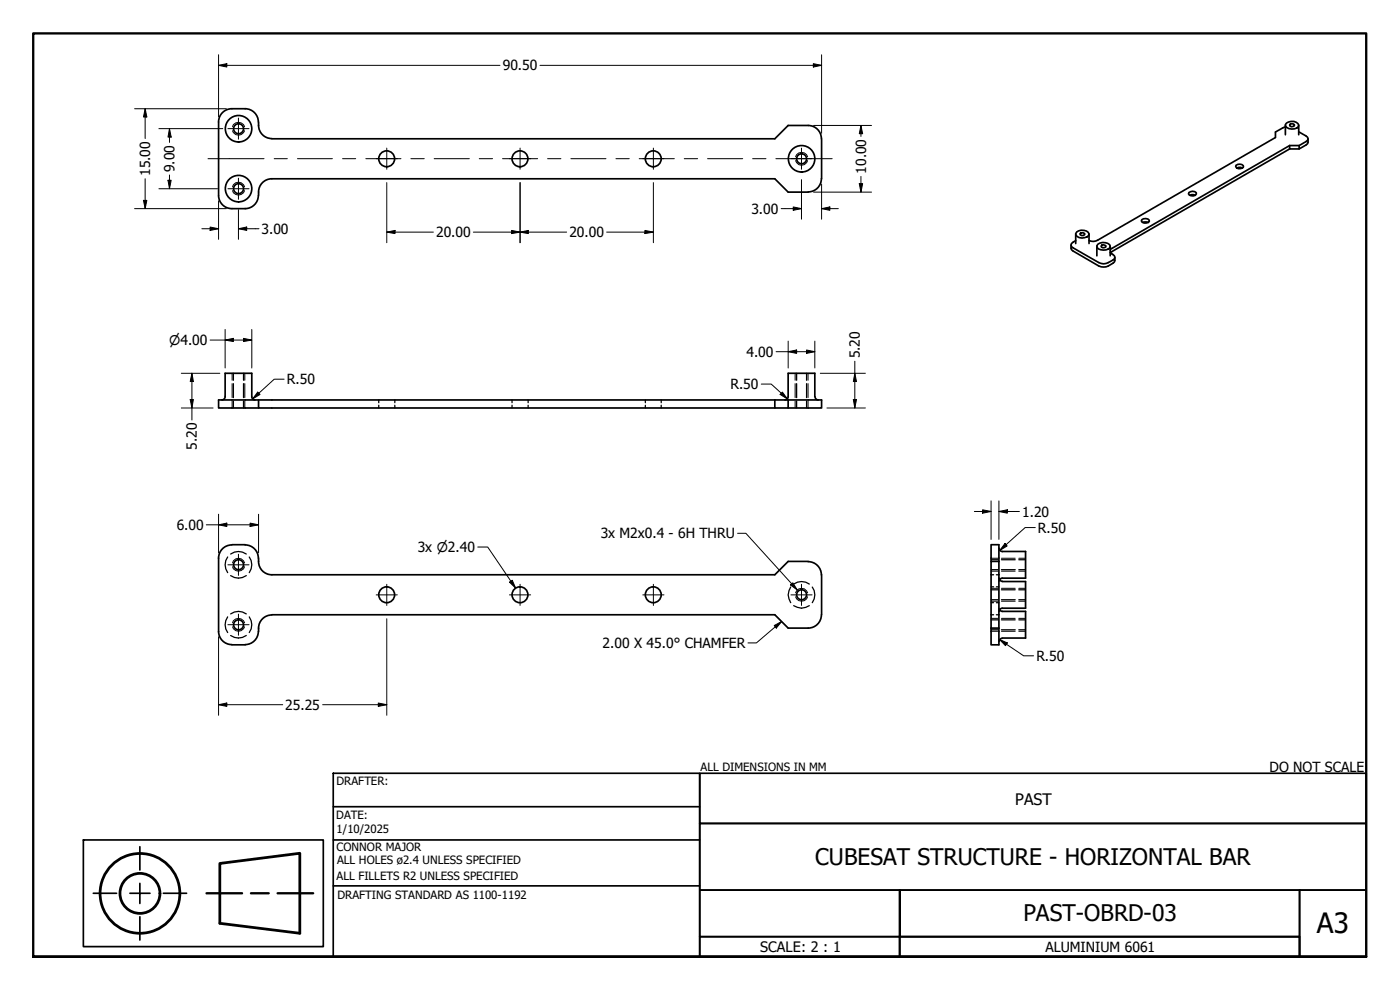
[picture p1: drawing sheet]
<svg xmlns="http://www.w3.org/2000/svg" width="420mm" height="297mm" viewBox="0 0 420 297" stroke-linecap="round" stroke-linejoin="round" font-family="sans-serif">
<!-- layer: Hidden (ANSI) -->
<g fill="none" stroke="#000" stroke-width=".38">
<path d="M70 112v2.1M70 115.1v4.2M73.1 112v2.1M73.1 115.1v4.2M239.1 112v2.1M239.1 115.1v4.2M242.1 112v2.1M242.1 115.1v4.2M70 120.3v2.1M73.1 120.3v2.1M113.7 120v.8M113.7 121.6v.8"/>
<path d="M118.5 120v.8M118.5 121.6v.8M153.7 120v.8M153.7 121.6v.8M158.5 120v.8M158.5 121.6v.8M193.7 120v.8M193.7 121.6v.8M198.4 120v.8M198.4 121.6v.8M239.1 120.3v2.1M242.1 120.3v2.1"/>
<path d="M68.3 167.1a4 4 0 0 0 0 4.7M69.2 172.7a4 4 0 0 0 4.7 0M69.2 166.2a4 4 0 0 1 4.7 0M74.8 167.1a4 4 0 0 1 0 4.7M237.3 176.1a4 4 0 0 0 0 4.7M238.2 175.2a4 4 0 0 1 4.7 0M243.8 176.1a4 4 0 0 1 0 4.7M297.4 172.5h.8M297.4 179.9h2.1M297.4 177h2.1M297.4 170.9h2.1M297.4 167.9h2.1"/>
<path d="M297.4 176.1h.8M299 172.5h.8M299 176.1h.8M299.8 174.3v.2M300 174l-.1 .1M300.5 179.9h4.2M300.5 177h4.2M300.5 170.9h4.2M300.5 167.9h4.2M305.8 179.9h2M305.8 177h2M305.8 170.9h2"/>
<path d="M305.8 167.9h2M68.3 185.1a4 4 0 0 0 0 4.7M69.2 190.7a4 4 0 0 0 4.7 0M69.2 184.2a4 4 0 0 1 4.7 0M74.8 185.1a4 4 0 0 1 0 4.7M238.2 181.7a4 4 0 0 0 4.7 0M297.4 184.5h.8M297.4 189h2.1M297.4 186h2.1M297.4 180.8h.8M299 184.5h.8M299 180.8h.8"/>
<path d="M299.8 182.5v.1M299.9 182.8l.1 .1M300.5 189h4.2M300.5 186h4.2M305.8 189h2M305.8 186h2"/>
</g>
<!-- layer: Hidden Narrow (ANSI) -->
<g fill="none" stroke="#000" stroke-width=".3">
<path d="M69.8 38a1.89 1.89 0 0 1 1.8-1.3 1.89 1.89 0 0 1 1.8 1.3M69.8 39.2a1.89 1.89 0 0 0 1.8 1.4 1.89 1.89 0 0 0 1.8-1.4M69.8 56.1a1.87 1.87 0 0 1 1.8-1.4 1.87 1.87 0 0 1 1.8 1.4M69.8 57.2a1.89 1.89 0 0 0 1.8 1.3 1.89 1.89 0 0 0 1.8-1.3M238.8 47a1.89 1.89 0 0 1 1.8-1.3 1.89 1.89 0 0 1 1.8 1.3M238.8 48.2a1.87 1.87 0 0 0 1.8 1.4 1.87 1.87 0 0 0 1.8-1.4M69.7 112v2.1M69.7 115.1v4.2M73.5 112v2.1M73.5 115.1v4.2M238.6 112v2.1M238.6 115.1v4.2"/>
<path d="M242.5 112v2.1M242.5 115.1v4.2M69.7 120.3v2.1M73.5 120.3v2.1M238.6 120.3v2.1M242.5 120.3v2.1M69.8 168.9a1.87 1.87 0 0 1 1.8-1.4 1.87 1.87 0 0 1 1.8 1.4M69.8 170a1.89 1.89 0 0 0 1.8 1.4 1.89 1.89 0 0 0 1.8-1.4M238.8 177.8a1.89 1.89 0 0 1 1.8-1.3 1.89 1.89 0 0 1 1.8 1.3M238.8 179.1a1.89 1.89 0 0 0 1.8 1.3 1.89 1.89 0 0 0 1.8-1.3M297.4 176.5h2.1M297.4 171.4h2.1"/>
<path d="M297.4 167.5h2.1M300.5 176.5h4.2M300.5 171.4h4.2M300.5 167.5h4.2M305.8 176.5h2M305.8 171.4h2M305.8 167.5h2M69.8 186.9a1.89 1.89 0 0 1 1.8-1.4 1.89 1.89 0 0 1 1.8 1.4M69.8 188.1a1.89 1.89 0 0 0 1.8 1.3 1.89 1.89 0 0 0 1.8-1.3M297.4 180.4h2.1M297.4 189.4h2.1M297.4 185.5h2.1"/>
<path d="M300.5 180.4h4.2M300.5 189.4h4.2M300.5 185.5h4.2M305.8 180.4h2M305.8 189.4h2M305.8 185.5h2"/>
</g>
<!-- layer: Visible (ANSI) -->
<g fill="none" stroke="#000" stroke-width=".51">
<path d="M69.6 32.6a4 4 0 0 0-4 4v22a4 4 0 0 0 4 4M69.6 32.6h4M73.6 32.6a4 4 0 0 1 3.9 4M77.6 37.6a4 4 0 0 0 4 4M77.6 36.6v1M385.8 38.1l-3 1.5v1.7l-53.4 30.8a2.82 2.82 0 0 1-2.6 .1M385.8 37.6v2.8M386.1 36.9a2.46 2.46 0 0 1 3.7 .6 1.7 1.7 0 0 1-2.1 1.2 1.6 1.6 0 0 1-1.9-1.3zM387.2 37.3l1-.1 .3 .3-.1 .3-.9 .2-.3-.2-.2-.3zM389.8 39.5l2.2 1.3 .6 .8-.6 .9-2.1 1.2M389.8 37.6v2.8M77.5 58.6a4 4 0 0 1-3.9 4"/>
<path d="M81.6 53.6a4.1 4.1 0 0 0-4 5M81.6 41.6h150.9l4-4h6a4.1 4.1 0 0 1 4.1 4l-.1 12a4 4 0 0 1-4 4M81.6 53.6h150.9l4 4h6.1M356.8 57.8a1.7 1.7 0 0 1 2.2 0v.4a1.41 1.41 0 0 1-2.3 0zM357.1 58.6l.5-.2 1.1 .2M371.2 50.4l.5-.2 1.2 .2a1.39 1.39 0 0 1-2.1-.4 1.29 1.29 0 0 1 1.3-.7 1.29 1.29 0 0 1 1.1 .8l-.3 .3M387 43.7v1h2.9v-1M387 43.7l-53.8 31.3M387 43.7h2.9M387 44.7l-53.8 31.1M392.6 41.6l-.2 1.5-2.5 1.6M69.6 62.6h4"/>
<path d="M321.4 73.5l.2 1.4 .4 .4 7.8 4.5a3.8 3.8 0 0 0 4.8-1.6v-1M322.8 72.2l-1.2 .9v.9l8.2 4.8a3.8 3.8 0 0 0 4.8-1.6l-.1-.4-1.3-1.1M322.8 70.2v2.9M323.2 69.6a2.58 2.58 0 0 1 3.6 .6 2.02 2.02 0 0 1-2.9 1.1l-1-.8-.1-.4zM324.3 70l.9-.1 .4 .3-.1 .2-.9 .3-.5-.5zM326.8 70.2v2.9M329.2 73.9v2.9M329.5 73.3a2.58 2.58 0 0 1 3.7 .5 1.7 1.7 0 0 1-2.1 1.2 1.51 1.51 0 0 1-1.9-1.3zM330.6 73.6h1l.3 .2v.3l-.9 .2-.5-.4zM333.2 73.9v2.9M342.7 65.9a1.43 1.43 0 0 1 2.2 .5 1.54 1.54 0 0 1-2.4-.1zM342.9 66.7h1.7"/>
<path d="M244.5 119v-7h-8v7a.98 .98 0 0 1-.9 1M244.6 119a.98 .98 0 0 0 1 1M66.6 120a.98 .98 0 0 0 1-1v-7h8v7a.99 .99 0 0 0 .9 1M77.6 122.4h-12v-2.4h181v2.4h-10.1M77.6 120v2.4h154.9M232.5 120v2.4h4v-2.4M69.6 163.5a4 4 0 0 0-4 4v22a4 4 0 0 0 4 3.9M69.6 163.4h4M73.6 163.5a4 4 0 0 1 3.9 4M77.6 168.5a4 4 0 0 0 4 4M77.6 167.4v1.1M242.5 168.5a4 4 0 0 1 4 4"/>
<path d="M242.6 168.5h-6.1l-4 4h-150.9M246.6 172.5v12M297.4 168.5v-5.1h2.4v30.1h-2.4v-25h2.4M299.8 164.5a.98 .98 0 0 0 1 1M299.8 173.4a.98 .98 0 0 0 1 1M300.8 165.5h7v8h-7M300.8 174.5h7v8h-7M300.8 173.5l-.8 .5M69.6 193.5h4M77.5 189.4a4 4 0 0 1-3.9 4M81.6 184.5a4.1 4.1 0 0 0-4 5M81.6 184.5h150.9l4 4h6a4 4 0 0 0 4-4"/>
<path d="M297.4 188.5h2.4M300 182.9l.8 .5M300.8 183.4h7v8h-7M300.8 191.5a.98 .98 0 0 0-1 1M300.8 182.5a.98 .98 0 0 0-1 1"/>
<circle cx="71.6" cy="38.6" r="1.49"/>
<circle cx="71.6" cy="38.6" r="4"/>
<circle cx="71.6" cy="56.6" r="1.49"/>
<circle cx="71.6" cy="56.6" r="4"/>
<circle cx="116" cy="47.6" r="2.38"/>
<circle cx="156.1" cy="47.6" r="2.38"/>
<circle cx="196.1" cy="47.6" r="2.38"/>
<circle cx="240.6" cy="47.6" r="1.49"/>
<circle cx="240.6" cy="47.6" r="4"/>
<circle cx="71.6" cy="169.4" r="1.49"/>
<circle cx="116" cy="178.5" r="2.38"/>
<circle cx="156.1" cy="178.5" r="2.38"/>
<circle cx="196.1" cy="178.5" r="2.38"/>
<circle cx="240.6" cy="178.5" r="1.49"/>
<circle cx="71.6" cy="187.5" r="1.49"/>
</g>
<!-- layer: Border (ANSI) -->
<path d="M10 287.1v-277.1h400v277.1h-400h400" fill="none" stroke="#000" stroke-width=".7"/>
<!-- layer: Title (ANSI) -->
<g fill="none" stroke="#000" stroke-width=".51">
<path d="M100 232h110v55.1h-110zM210 232h200v15.1h-200zM25 252h72v32h-72zM42 254v7M100 252h110M100 242h110M210 247.1h200v20h-200zM28 268h7M42 265v3h-3M42 275.1v7M45 268h-3v3.1M49 268h7"/>
<path d="M100 265.8h110M210 267.1v13.9h60v-13.9h120v13.9h-120v-13.9zM390 267.1h20v20h-20zM210 281h60v6.1h-60zM270 281h120v6.1h-120z"/>
</g>
<path d="M62 268h10.6M75.3 268h5.3M83.3 268h10.7" fill="none" stroke="#000" stroke-width=".7"/>
<g fill="none" stroke="#000" stroke-width=".83">
<path d="M66 259.1l24-3.1v24l-24-3z"/>
<circle cx="42" cy="268.1" r="12"/>
<circle cx="42" cy="268.1" r="6"/>
</g>
<!-- layer: Dimension (ANSI) -->
<g fill="none" stroke="#000" stroke-width=".3">
<path d="M65.6 19.6l2.5-.5v1zM65.6 19.6h84.5M65.6 16.4v18.6M162.1 19.6h84.5M244.1 19.1l2.5 .5-2.5 .5zM246.6 16.4v23.6M40.4 32.6h27.5M43.6 32.6l.5 2.5h-1zM43.6 32.6v9M47.7 38.6h19.2M50.9 38.6l.5 2.5h-1zM50.9 38.6v4.1"/>
<path d="M244.2 37.6h17.4M258.4 37.6l.5 2.5h-1zM258.4 37.6v3.3M43.6 53.6v9M47.7 56.6h17.6M50.4 54.1h1l-.5 2.5zM50.9 52.5v4.1M116.1 54.8v18M156.1 54.8v18M196.1 54.8v18M240.5 53.9v11.9M244.2 57.6h17.4"/>
<path d="M246.6 55.2v10.6M257.9 55.1h1l-.5 2.5zM258.4 52.9v4.7M40.4 62.6h27.5M43.1 60.1h1l-.5 2.5zM60.6 68.6h5M63.1 68.1l2.5 .5-2.5 .5zM65.6 60.2v11.6M71.6 68.6l2.4-.5v1zM71.6 68.6h6.1M71.6 62.9v8.9M116.1 69.6l2.5-.5v1z"/>
<path d="M116.1 69.6h13.9M142 69.6h28.1M153.5 69.1l2.6 .5-2.6 .5zM156.1 69.6l2.5-.5v1zM182.1 69.6h14M193.5 69.1l2.6 .5-2.6 .5zM234.4 62.6h6.1M238.1 62.1l2.4 .5-2.4 .5zM246.6 62.6l2.4-.5v1zM246.6 62.6h5M67.6 98.9v11.5M75.6 98.9v11.5"/>
<path d="M54.4 112h11.6M57.1 119.9h.9l-.4 2.5zM57.6 112l.4 2.5h-.9zM57.6 112v14M63.1 102h12.5M67.6 102l2.4-.5v1zM73.1 101.5l2.5 .5-2.5 .5zM77.3 117.7l.7 .6-2.2 1.4zM85.3 113.8h-3l-6.5 5.9M228.5 115.2h3l4.8 4.5M232.9 105.5h11.6M234.1 118.3l.7-.6 1.5 2z"/>
<path d="M236.5 105.5l2.6-.5v1zM236.5 102.3v8.1M242.1 105l2.4 .5-2.4 .5zM244.5 102.3v8.1M246.2 112h13.5M256.1 119.9h.9l-.5 2.5zM256.5 112l.5 2.5h-.9zM256.5 108.4v14M54.4 122.4h9.5M248.2 122.4h11.5M61.9 157.5h15.7M65.6 157.5l2.5-.5v1z"/>
<path d="M65.6 154.3v11.5M75.1 157l2.5 .5-2.5 .5zM77.6 154.3v11.5M292.4 153.5h5M294.9 153l2.5 .5-2.5 .5zM297.4 150.3v11.5M299.8 153.5l2.5-.5v1zM299.8 153.5h6.1M299.8 150.3v11.5M310.7 158.3h-3l-7.7 6.8M143.4 164.1h3l8.3 12.4M152.9 174.7l.8-.6 1 2.4z"/>
<path d="M301.6 163.1l.7 .7-2.3 1.3zM65.6 191.1v23.5M116.1 185.7v28.9M300 191.9l2.3 1-.5 .8zM300 191.9l7.2 4.9h3M65.6 211.4l2.5-.5v1zM65.6 211.4h19.2M96.8 211.4h19.3M113.5 210.9l2.6 .5-2.6 .5z"/>
</g>
<g fill="#000">
<path d="M65.6 19.6l2.5-.5v1zM43.6 32.6l.5 2.5h-1zM244.1 19.1l2.5 .5-2.5 .5zM50.4 54.1h1l-.5 2.5zM50.9 38.6l.5 2.5h-1zM257.9 55.1h1l-.5 2.5zM258.4 37.6l.5 2.5h-1zM43.1 60.1h1l-.5 2.5zM63.1 68.1l2.5 .5-2.5 .5zM71.6 68.6l2.4-.5v1zM116.1 69.6l2.5-.5v1zM153.5 69.1l2.6 .5-2.6 .5z"/>
<path d="M156.1 69.6l2.5-.5v1zM193.5 69.1l2.6 .5-2.6 .5zM238.1 62.1l2.4 .5-2.4 .5zM246.6 62.6l2.4-.5v1zM57.1 119.9h.9l-.4 2.5zM57.6 112l.4 2.5h-.9zM67.6 102l2.4-.5v1zM73.1 101.5l2.5 .5-2.5 .5zM77.3 117.7l.7 .6-2.2 1.4zM234.1 118.3l.7-.6 1.5 2zM236.5 105.5l2.6-.5v1zM242.1 105l2.4 .5-2.4 .5z"/>
<path d="M256.1 119.9h.9l-.5 2.5zM256.5 112l.5 2.5h-.9zM65.6 157.5l2.5-.5v1zM75.1 157l2.5 .5-2.5 .5zM294.9 153l2.5 .5-2.5 .5zM299.8 153.5l2.5-.5v1zM152.9 174.7l.8-.6 1 2.4zM301.6 163.1l.7 .7-2.3 1.3zM300 191.9l2.3 1-.5 .8zM65.6 211.4l2.5-.5v1zM113.5 210.9l2.6 .5-2.6 .5z"/>
</g>
<!-- layer: Symbol (ANSI) -->
<path d="M221.4 160h2.4l15.5 17M237.2 175.5l.7-.6 1.4 2.1zM232.3 187.7l2.3-1.2-1.6 2zM234.6 186.5l-7.6 6.4h-2.5" fill="none" stroke="#000" stroke-width=".3"/>
<path d="M237.2 175.5l.7-.6 1.4 2.1zM232.3 187.7l2.3-1.2-1.6 2z" fill="#000"/>
<!-- layer: Centerline (ANSI) -->
<g fill="none" stroke="#000" stroke-width=".3">
<path d="M62.4 47.6h16.8M82.3 47.6h3.9M89.3 47.6h10.5M102.8 47.6h3.9M109.8 47.6h10.5M123.3 47.6h4M130.3 47.6h10.5M143.8 47.6h4M150.8 47.6h10.6M164.3 47.6h4M171.3 47.6h10.6M184.8 47.6h4"/>
<path d="M191.8 47.6h10.6M205.4 47.6h4M212.3 47.6h10.6M225.9 47.6h4M232.9 47.6h16.8"/>
</g>
<!-- layer: Center Mark (ANSI) -->
<g fill="none" stroke="#000" stroke-width=".3">
<path d="M68.4 38.6h6.3M71.6 35.4v6.4M68.4 56.6h6.3M71.6 53.5v6.3M112.9 47.6h6.4M116.1 44.4v6.4M152.9 47.6h6.4M156.1 44.4v6.4M192.9 47.6h6.4M196.1 44.4v6.4M237.4 47.6h6.3M240.5 44.4v6.4"/>
<path d="M68.4 169.5h6.3M71.6 166.3v6.3M112.9 178.5h6.4M116.1 175.3v6.4M152.9 178.5h6.4M156.1 175.3v6.4M192.9 178.5h6.4M196.1 175.3v6.4M237.4 178.5h6.3M240.5 175.3v6.4M68.4 187.4h6.3M71.6 184.3v6.3"/>
</g>
<text font-size="8.4" x="395.2" y="280.1">A3</text>
<g font-size="6.9">
<text x="244.7" y="259.6">CUBESAT STRUCTURE - HORIZONTAL BAR</text>
<text x="307.1" y="276.5">PAST-OBRD-03</text>
</g>
<text font-size="4.8" x="304.7" y="241.5">PAST</text>
<text font-size="4.3" x="228.1" y="285.7">SCALE: 2 : 1</text>
<g font-size="4.2">
<text x="150.9" y="21.1">90.50</text>
<text x="45.1" y="52.8" transform="rotate(-90 45.1 52.8)">15.00</text>
<text x="52.4" y="51.7" transform="rotate(-90 52.4 51.7)">9.00</text>
<text x="259.9" y="52.1" transform="rotate(-90 259.9 52.1)">10.00</text>
<text x="225.5" y="64.1">3.00</text>
<text x="78.5" y="70.2">3.00</text>
<text x="130.9" y="71.2">20.00</text>
<text x="170.9" y="71.2">20.00</text>
<text x="224" y="107">4.00</text>
<text x="258.1" y="107.6" transform="rotate(-90 258.1 107.6)">5.20</text>
<text x="86.1" y="115.3">R.50</text>
<text x="219.2" y="116.8">R.50</text>
<text x="59.1" y="135" transform="rotate(-90 59.1 135)">5.20</text>
<text x="306.8" y="155">1.20</text>
<text x="53" y="159">6.00</text>
<text x="180.3" y="161.5">3x M2x0.4 - 6H THRU</text>
<text x="311.5" y="159.8">R.50</text>
<text x="125.3" y="165.6">3x ⌀2.40</text>
<text x="180.8" y="194.4">2.00 X 45.0° CHAMFER</text>
<text x="311" y="198.3">R.50</text>
<text x="85.6" y="213">25.25</text>
<text x="381" y="231.5">DO NOT SCALE</text>
<text x="313.8" y="285.6">ALUMINIUM 6061</text>
</g>
<text font-size="3.9" x="50.7" y="103.5">⌀4.00</text>
<g font-size="3.4">
<text x="210.2" y="231.2">ALL DIMENSIONS IN MM</text>
<text x="101" y="235.4">DRAFTER:</text>
<text x="100.9" y="245.6">DATE:</text>
<text x="101" y="250">1/10/2025</text>
<text x="101" y="255.4">CONNOR MAJOR</text>
<text x="101" y="263.9">ALL FILLETS R2 UNLESS SPECIFIED</text>
<text x="101.2" y="259.4">ALL HOLES ø2.4 UNLESS SPECIFIED</text>
<text x="101.3" y="269.6">DRAFTING STANDARD AS 1100-1192</text>
</g>
</svg>
